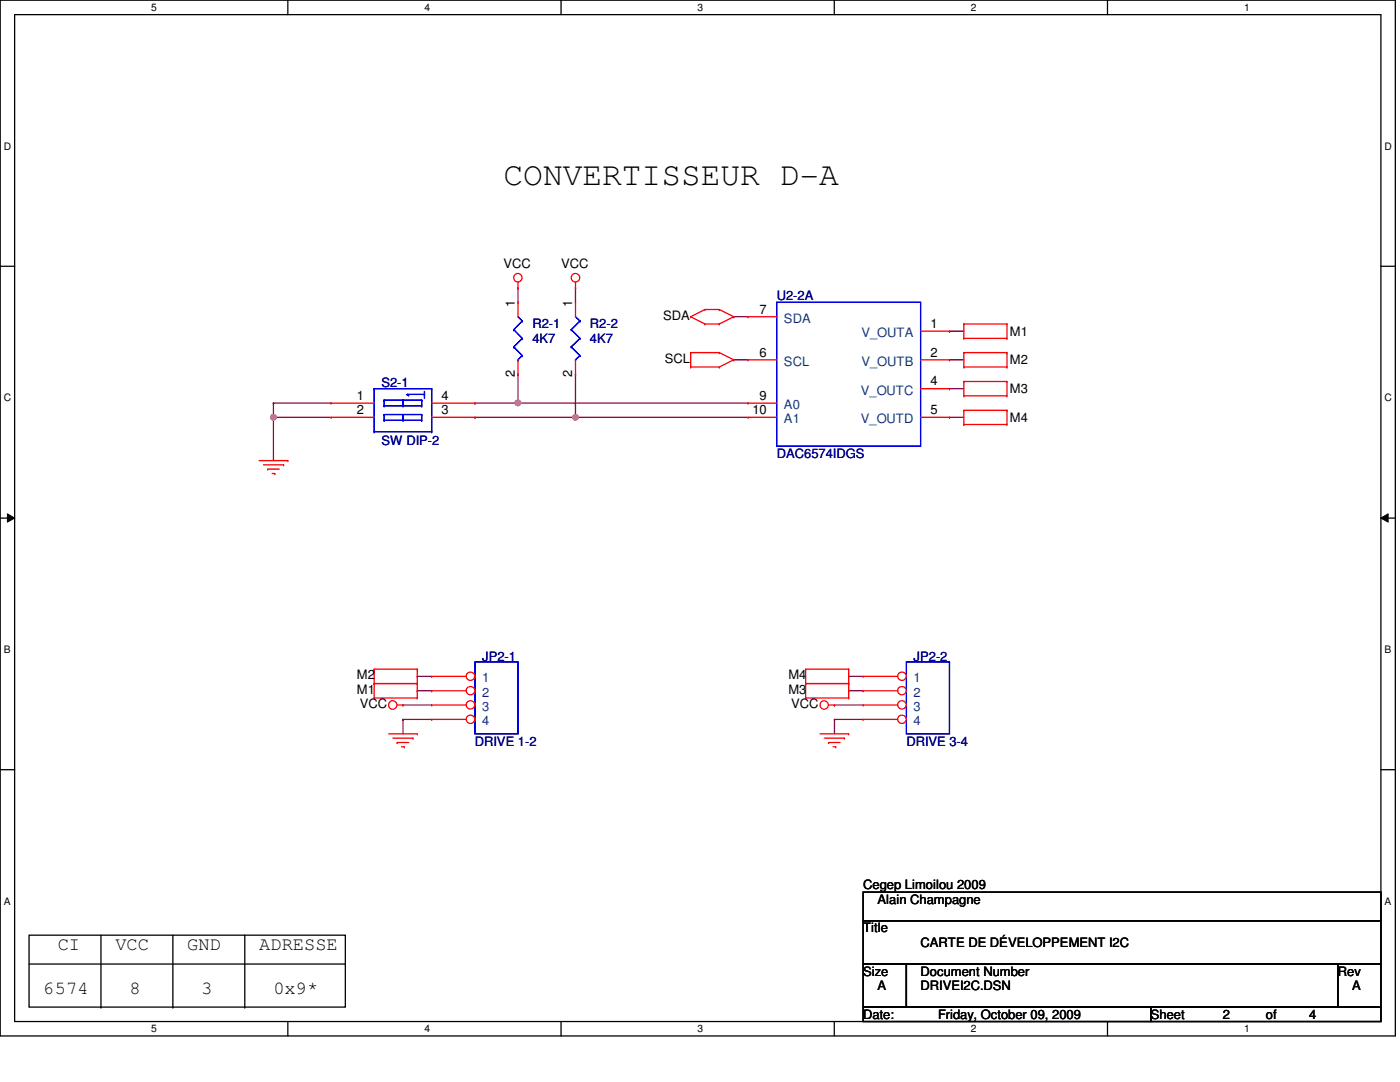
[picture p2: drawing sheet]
<svg xmlns="http://www.w3.org/2000/svg" width="279mm" height="216mm" viewBox="0 0 279 216" stroke-linecap="round" stroke-linejoin="round" font-family="sans-serif">
<path d="M0 0h278.5v206.7h-278.5zM2.9 2.9h272.7v200.9h-272.7z" fill="none" stroke="#000" stroke-width=".25"/>
<g fill="#fff">
<path d="M30.2 .3h1.1v2.3h-1.1z"/>
<path d="M30.2 204.1h1.1v2.3h-1.1z"/>
</g>
<path d="M57.4 0v2.9M57.4 203.8v2.9" fill="none" stroke="#000" stroke-width=".25"/>
<g fill="#fff">
<path d="M84.7 .3h1.1v2.3h-1.1z"/>
<path d="M84.7 204.1h1.1v2.3h-1.1z"/>
</g>
<path d="M112 0v2.9M112 203.8v2.9" fill="none" stroke="#000" stroke-width=".25"/>
<g fill="#fff">
<path d="M139.2 .3h1.1v2.3h-1.1z"/>
<path d="M139.2 204.1h1.1v2.3h-1.1z"/>
</g>
<path d="M166.5 0v2.9M166.5 203.8v2.9" fill="none" stroke="#000" stroke-width=".25"/>
<g fill="#fff">
<path d="M193.8 .3h1.1v2.3h-1.1z"/>
<path d="M193.8 204.1h1.1v2.3h-1.1z"/>
</g>
<path d="M221 0v2.9M221 203.8v2.9" fill="none" stroke="#000" stroke-width=".25"/>
<g fill="#fff">
<path d="M248.3 .3h1.1v2.3h-1.1z"/>
<path d="M248.3 204.1h1.1v2.3h-1.1z"/>
<path d="M.8 28h1.4v2.3h-1.4z"/>
<path d="M276.3 28h1.4v2.3h-1.4z"/>
<path d="M.8 78.2h1.4v2.3h-1.4z"/>
<path d="M276.3 78.2h1.4v2.3h-1.4z"/>
</g>
<path d="M0 53.1h2.9M275.6 53.1h2.9" fill="none" stroke="#000" stroke-width=".25"/>
<g fill="#fff">
<path d="M.8 128.5h1.3v2.2h-1.3z"/>
<path d="M276.3 128.5h1.3v2.2h-1.3z"/>
</g>
<path d="M0 103.4h2.9M275.6 103.4h2.9" fill="none" stroke="#000" stroke-width=".25"/>
<path d="M1.5 102.5l1.4 .9-1.4 .8zM275.6 103.4l1.4-.9v1.7z" fill="#000"/>
<path d="M1.5 102.5l1.4 .9-1.4 .8zM275.6 103.4l1.4-.9v1.7z" fill="none" stroke="#000" stroke-width=".2"/>
<g fill="#fff">
<path d="M.8 178.7h1.3v2.2h-1.3z"/>
<path d="M276.3 178.7h1.3v2.2h-1.3z"/>
</g>
<path d="M0 153.6h2.9M275.6 153.6h2.9M5.8 186.6h63.1v14.4h-63.1zM5.8 192.4h63.1M20.2 186.6v14.4M34.5 186.6v14.4M48.9 186.6v14.4M68.9 192.4h.1M20.2 201h.1M34.5 201h.1M48.9 201h.1" fill="none" stroke="#000" stroke-width=".25"/>
<g fill="none" stroke="#800040" stroke-width=".25">
<path d="M103.4 74.7h.1M103.4 74.7v5.7M189.5 66.1h.1M189.5 71.8h.1M189.5 77.6h.1M189.5 66.1h2.9M189.5 71.8h2.9M189.5 77.6h2.9M103.4 80.4h.1M103.4 80.4h45.9M189.5 83.3h.1M189.5 83.3h2.9"/>
<path d="M83.3 135h.1M83.3 137.8h.1M83.3 135h2.8M83.3 137.8h2.8M169.4 137.8h.1M169.4 135h.1M169.4 135h2.9M169.4 137.8h2.9M80.4 143.6h.1M80.4 140.7h.1M80.4 143.6h5.7M80.4 143.6v2.8"/>
<path d="M80.4 140.7h5.7M166.5 140.7h.1M166.5 143.6h.1M166.5 143.6h5.8M166.5 140.7h5.8M166.5 143.6v2.8"/>
</g>
<circle cx="103.4" cy="80.4" r=".56" fill="#f0f"/>
<circle cx="103.4" cy="80.4" r=".56" fill="none" stroke="#f0f" stroke-width=".25"/>
<path d="M114.9 74.7h.1M114.9 74.7v8.6M114.9 83.3h.1M114.9 83.3h34.4" fill="none" stroke="#800040" stroke-width=".25"/>
<circle cx="114.8" cy="83.3" r=".56" fill="#f0f"/>
<circle cx="114.8" cy="83.3" r=".56" fill="none" stroke="#f0f" stroke-width=".25"/>
<path d="M103.4 57.4h.1M103.4 57.4v2.9M114.9 57.4h.1M114.9 57.4v2.9M54.6 80.4h.1M54.6 83.3h.1M54.6 80.4h11.5M54.6 83.3v8.6M54.6 83.3h11.5" fill="none" stroke="#800040" stroke-width=".25"/>
<circle cx="54.6" cy="83.3" r=".56" fill="#f0f"/>
<circle cx="54.6" cy="83.3" r=".56" fill="none" stroke="#f0f" stroke-width=".25"/>
<path d="M146.4 63.2h.1M146.4 71.8h.1M146.4 63.2h2.9M146.4 71.8h2.9M54.6 80.4h.1M54.6 80.4v2.9M94.8 80.4h.1M94.8 83.3h.1M94.8 80.4h8.6M94.8 83.3h20.1" fill="none" stroke="#800040" stroke-width=".25"/>
<g fill="none" stroke="#f00" stroke-width=".25">
<path d="M103.4 57.4h.1M103.4 56.3v1.1M114.9 57.4h.1M114.9 56.3v1.1M137.8 73.2h.1M137.8 70.4h.1M137.8 63.2h.1M137.8 70.4h5.8M137.8 73.2h5.8M137.8 70.4v2.8M137.8 63.2l2.9 1.4M140.7 64.6h.1"/>
<path d="M140.7 61.8h.1M140.7 64.6h2.9M140.7 61.8l-2.9 1.4M140.7 61.8h2.9M143.6 73.2h.1M143.6 70.4h.1M143.6 64.6h.1M143.6 61.8h.1M143.6 70.4l2.8 1.4M143.6 61.8l2.8 1.4M146.4 71.8h.1M146.4 63.2h.1"/>
<path d="M146.4 71.8l-2.8 1.4M146.4 63.2l-2.8 1.4M192.4 67.5h.1M192.4 64.6h.1M192.4 73.2h.1M192.4 70.4h.1M192.4 79h.1M192.4 76.1h.1M192.4 64.6h8.6M192.4 67.5h8.6M192.4 64.6v2.9M192.4 70.4v2.8"/>
<path d="M192.4 76.1v2.9M192.4 70.4h8.6M192.4 73.2h8.6M192.4 76.1h8.6M192.4 79h8.6M201 64.6h.1M201 67.5h.1M201 70.4h.1M201 73.2h.1M201 76.1h.1M201 79h.1M201 64.6v2.9"/>
<path d="M201 70.4v2.8M201 76.1v2.9M51.7 91.9h5.7M52.6 92.8h4M53.4 93.6h.1M53.4 93.6h2.4M54.3 94.5h.6M54.9 94.5h.1M56.6 92.8h.1M57.4 91.9h.1M192.4 84.7h.1M192.4 81.9h.1"/>
<path d="M192.4 81.9v2.8M192.4 81.9h8.6M192.4 84.7h8.6M201 81.9h.1M201 84.7h.1M201 81.9v2.8M74.7 139.3h.1M74.7 136.4h.1M74.7 133.5h.1M74.7 139.3h8.6M74.7 133.5v5.8M74.7 136.4h8.6"/>
<path d="M74.7 133.5h8.6M83.3 136.4h.1M83.3 139.3h.1M83.3 133.5h.1M83.3 133.5v5.8M160.8 139.3h.1M160.8 136.4h.1M160.8 133.5h.1M160.8 139.3h8.6M160.8 136.4h8.6M160.8 133.5h8.6M160.8 133.5v5.8"/>
<path d="M169.4 136.4h.1M169.4 139.3h.1M169.4 133.5h.1M169.4 133.5v5.8M77.6 146.4h5.7M78.4 147.3h4M79.2 148.2h.1M79.2 148.2h2.4M79.2 140.7h1.2M80.1 149h.6M80.4 140.7h.1M80.7 149h.1"/>
<path d="M82.4 147.3h.1M83.3 146.4h.1M163.7 146.4h5.7M164.5 147.3h4M165.4 148.2h.1M165.4 148.2h2.3M165.4 140.7h1.1M166.2 149h.6M166.5 140.7h.1M166.8 149h.1M168.5 147.3h.1M169.4 146.4h.1"/>
<circle cx="103.3" cy="55.4" r=".84"/>
<circle cx="114.8" cy="55.4" r=".85"/>
<circle cx="78.4" cy="140.7" r=".84"/>
<circle cx="164.5" cy="140.7" r=".84"/>
</g>
<path d="M172.3 178h103.3v5.7h-103.3zM172.3 183.7h103.3v8.7h-103.3zM172.3 192.4h8.6v8.6h-8.6zM180.9 192.4h86.1v8.6h-86.1zM267 192.4h8.6v8.6h-8.6zM172.3 201h57.4v2.8h-57.4zM229.7 201h45.9v2.8h-45.9z" fill="none" stroke="#000" stroke-width=".25"/>
<path d="M180.9 132.1h8.6v14.3h-8.6z" fill="none" stroke="#00f" stroke-width=".25"/>
<circle cx="180" cy="134.9" r=".84" fill="#fff"/>
<g fill="none" stroke="#f00" stroke-width=".25">
<path d="M172.3 135h.1M172.3 135h6.9"/>
<circle cx="180" cy="134.9" r=".84"/>
</g>
<circle cx="180" cy="137.8" r=".84" fill="#fff"/>
<g fill="none" stroke="#f00" stroke-width=".25">
<path d="M172.3 137.8h.1M172.3 137.8h6.9"/>
<circle cx="180" cy="137.8" r=".84"/>
</g>
<circle cx="180" cy="140.7" r=".84" fill="#fff"/>
<g fill="none" stroke="#f00" stroke-width=".25">
<path d="M172.3 140.7h.1M172.3 140.7h6.9"/>
<circle cx="180" cy="140.7" r=".84"/>
</g>
<circle cx="180" cy="143.5" r=".84" fill="#fff"/>
<g fill="none" stroke="#f00" stroke-width=".25">
<path d="M114.9 60.3h.1M114.9 74.7h.1M114.9 60.3v2.9M114.9 71.8v2.9M149.3 71.8h.1M149.3 63.2h.1M149.3 71.8h5.7M149.3 63.2h5.7M183.7 71.8h5.8M183.7 77.6h5.8M183.7 66.1h5.8M189.5 77.6h.1"/>
<path d="M189.5 71.8h.1M189.5 66.1h.1M66.1 80.4h.1M66.1 83.3h.1M66.1 83.3h8.6M66.1 80.4h8.6M86.1 83.3h8.7M86.1 80.4h8.7M94.8 80.4h.1M94.8 83.3h.1M149.3 83.3h.1M149.3 80.4h.1"/>
<path d="M149.3 83.3h5.7M149.3 80.4h5.7M183.7 83.3h5.8M189.5 83.3h.1M172.3 143.6h.1M172.3 143.6h6.9"/>
<circle cx="180" cy="143.5" r=".84"/>
</g>
<g fill="none" stroke="#00f" stroke-width=".25">
<path d="M74.7 77.6h.1M74.7 77.6h11.4M74.7 77.6v8.5M76.7 79.8h.1M76.7 79.8h7.5M76.7 79.8v1.2M80.4 79.8v1.2M81.3 78.7h.1M81.3 78.7l.3 .3M81.3 78.7h3.4M84.2 79.8h.1M84.2 79.8v1.2"/>
<path d="M84.7 78.7h.1M84.7 79.2h.1M84.7 78.1v1.1M86.1 77.6h.1M86.1 77.6v8.5M114 65.8h.1M114 69.2h.1M114 65.8l1.7 1.7M114 69.2l1.7 1.8M114.9 71.8h.1M114.9 63.2l.8 .9M115.7 64.1h.1"/>
<path d="M115.7 67.5h.1M115.7 71h.1M115.7 64.1l-1.7 1.7M115.7 67.5l-1.7 1.7M115.7 71l-.8 .8M155 60.3h28.7v28.7h-28.7zM74.7 86.1h.1M74.7 86.1h11.4M76.7 81h.1M76.7 83.9h.1M76.7 82.7h.1M76.7 81h7.5"/>
<path d="M76.7 82.7v1.2M76.7 82.7h7.5M76.7 83.9h7.5M80.4 81h.1M80.4 83.9h.1M80.4 82.7v1.2M84.2 81h.1M84.2 82.7h.1M84.2 83.9h.1M84.2 82.7v1.2M86.1 86.1h.1M94.8 132.1h8.6v14.3h-8.6z"/>
</g>
<circle cx="93.9" cy="134.9" r=".84" fill="#fff"/>
<g fill="none" stroke="#f00" stroke-width=".25">
<path d="M86.1 135h.1M86.1 135h6.9"/>
<circle cx="93.9" cy="134.9" r=".84"/>
</g>
<circle cx="93.9" cy="137.8" r=".84" fill="#fff"/>
<g fill="none" stroke="#f00" stroke-width=".25">
<path d="M86.1 137.8h.1M86.1 137.8h6.9"/>
<circle cx="93.9" cy="137.8" r=".84"/>
</g>
<circle cx="93.9" cy="140.7" r=".84" fill="#fff"/>
<g fill="none" stroke="#f00" stroke-width=".25">
<path d="M86.1 140.7h.1M86.1 140.7h6.9"/>
<circle cx="93.9" cy="140.7" r=".84"/>
</g>
<circle cx="93.9" cy="143.5" r=".84" fill="#fff"/>
<g fill="none" stroke="#f00" stroke-width=".25">
<path d="M103.4 60.3h.1M103.4 74.7h.1M103.4 60.3v2.9M103.4 71.8v2.9M86.1 143.6h.1M86.1 143.6h6.9"/>
<circle cx="93.9" cy="143.5" r=".84"/>
</g>
<path d="M102.5 65.8h.1M102.5 69.2h.1M102.5 65.8l1.7 1.7M102.5 69.2l1.7 1.8M103.4 71.8h.1M103.4 63.2l.8 .9M104.2 64.1h.1M104.2 67.5h.1M104.2 71h.1M104.2 64.1l-1.7 1.7M104.2 67.5l-1.7 1.7M104.2 71l-.8 .8" fill="none" stroke="#00f" stroke-width=".25"/>
<circle cx="103.4" cy="80.4" r=".56" fill="#f0f"/>
<circle cx="103.4" cy="80.4" r=".56" fill="none" stroke="#f0f" stroke-width=".25"/>
<circle cx="114.8" cy="83.3" r=".56" fill="#f0f"/>
<circle cx="114.8" cy="83.3" r=".56" fill="none" stroke="#f0f" stroke-width=".25"/>
<circle cx="54.6" cy="83.3" r=".56" fill="#f0f"/>
<circle cx="54.6" cy="83.3" r=".56" fill="none" stroke="#f0f" stroke-width=".25"/>
<text font-size="6.6" x="100.5" y="36.9">CONVERTISSEUR D-A</text>
<g font-size="3.7">
<text x="11.5" y="189.6">CI</text>
<text x="23" y="189.6">VCC</text>
<text x="37.4" y="189.6">GND</text>
<text x="51.7" y="189.6">ADRESSE</text>
<text x="8.7" y="198.2">6574</text>
<text x="25.9" y="198.2">8</text>
<text x="40.2" y="198.2">3</text>
<text x="54.6" y="198.2">0x9*</text>
</g>
<g font-size="2.6">
<text x="100.5" y="53.5">VCC</text>
<text x="112" y="53.5">VCC</text>
<text x="102.7" y="61.2" transform="rotate(-90 102.7 61.2)">1</text>
<text x="114.2" y="61.2" transform="rotate(-90 114.2 61.2)">1</text>
<text x="132.4" y="63.8">SDA</text>
<text x="151.6" y="62.6">7</text>
<text x="185.7" y="65.4">1</text>
<text x="151.6" y="71.2">6</text>
<text x="185.7" y="71.2">2</text>
<text x="201.5" y="67">M1</text>
<text x="102.7" y="75.2" transform="rotate(-90 102.7 75.2)">2</text>
<text x="114.2" y="75.2" transform="rotate(-90 114.2 75.2)">2</text>
<text x="132.7" y="72.4">SCL</text>
<text x="185.7" y="76.9">4</text>
<text x="201.5" y="72.7">M2</text>
<text x="71.2" y="79.8">1</text>
<text x="71.2" y="82.6">2</text>
<text x="88.1" y="79.8">4</text>
<text x="88.1" y="82.6">3</text>
<text x="150.2" y="82.6">10</text>
<text x="151.6" y="79.8">9</text>
<text x="185.7" y="82.6">5</text>
<text x="201.5" y="78.4">M3</text>
<text x="201.5" y="84.2">M4</text>
<text x="71.2" y="135.6">M2</text>
<text x="157.4" y="135.6">M4</text>
<text x="71.2" y="138.4">M1</text>
<text x="71.8" y="141.3">VCC</text>
<text x="157.4" y="138.4">M3</text>
<text x="157.9" y="141.3">VCC</text>
<text x="172.3" y="177.5">Cegep Limoilou 2009</text>
<text x="175.1" y="180.3">Alain Champagne</text>
<text x="172.3" y="186.1">Title</text>
<text x="183.7" y="188.9">CARTE DE DÉVELOPPEMENT I2C</text>
<text x="172.3" y="194.7">Size</text>
<text x="175.1" y="197.6">A</text>
<text x="183.7" y="194.7">Document Number</text>
<text x="183.7" y="197.6">DRIVEI2C.DSN</text>
<text x="267" y="194.7">Rev</text>
<text x="269.8" y="197.6">A</text>
<text x="172.3" y="203.3">Date:</text>
<text x="187.2" y="203.3">Friday, October 09, 2009</text>
<text x="229.7" y="203.3">Sheet</text>
<text x="244" y="203.3">2</text>
<text x="252.6" y="203.3">of</text>
<text x="261.2" y="203.3">4</text>
</g>
<g font-size="2.6" fill="#000080">
<text x="155" y="59.8">U2-2A</text>
<text x="106.3" y="65.5">R2-1</text>
<text x="117.7" y="65.5">R2-2</text>
<text x="106.3" y="68.4">4K7</text>
<text x="117.7" y="68.4">4K7</text>
<text x="76.1" y="77.3">S2-1</text>
<text x="76.1" y="88.8">SW DIP-2</text>
<text x="155" y="91.4">DAC6574IDGS</text>
<text x="96.2" y="131.8">JP2-1</text>
<text x="182.3" y="131.8">JP2-2</text>
<text x="94.8" y="148.8">DRIVE 1-2</text>
<text x="180.9" y="148.8">DRIVE 3-4</text>
</g>
<g font-size="2.6" fill="#004080">
<text x="156.5" y="64.4">SDA</text>
<text x="171.9" y="67.3">V_OUTA</text>
<text x="156.5" y="73">SCL</text>
<text x="171.9" y="73">V_OUTB</text>
<text x="156.5" y="81.6">A0</text>
<text x="171.8" y="78.7">V_OUTC</text>
<text x="156.5" y="84.5">A1</text>
<text x="171.8" y="84.5">V_OUTD</text>
<text x="96.2" y="136.1">1</text>
<text x="182.3" y="136.1">1</text>
<text x="96.2" y="139">2</text>
<text x="96.2" y="141.9">3</text>
<text x="182.3" y="139">2</text>
<text x="182.3" y="141.9">3</text>
<text x="96.2" y="144.7">4</text>
<text x="182.3" y="144.7">4</text>
</g>
<g font-size="2">
<text x="30.2" y="2.2">5</text>
<text x="84.7" y="2.2">4</text>
<text x="139.2" y="2.2">3</text>
<text x="193.8" y="2.2">2</text>
<text x="248.3" y="2.2">1</text>
<text x=".8" y="29.8">D</text>
<text x="276.3" y="29.8">D</text>
<text x=".8" y="80.1">C</text>
<text x="276.3" y="80.1">C</text>
<text x=".8" y="130.3">B</text>
<text x="276.3" y="130.3">B</text>
<text x=".8" y="180.5">A</text>
<text x="276.3" y="180.5">A</text>
<text x="30.2" y="206">5</text>
<text x="84.7" y="206">4</text>
<text x="139.2" y="206">3</text>
<text x="193.8" y="206">2</text>
<text x="248.3" y="206">1</text>
</g>
</svg>
